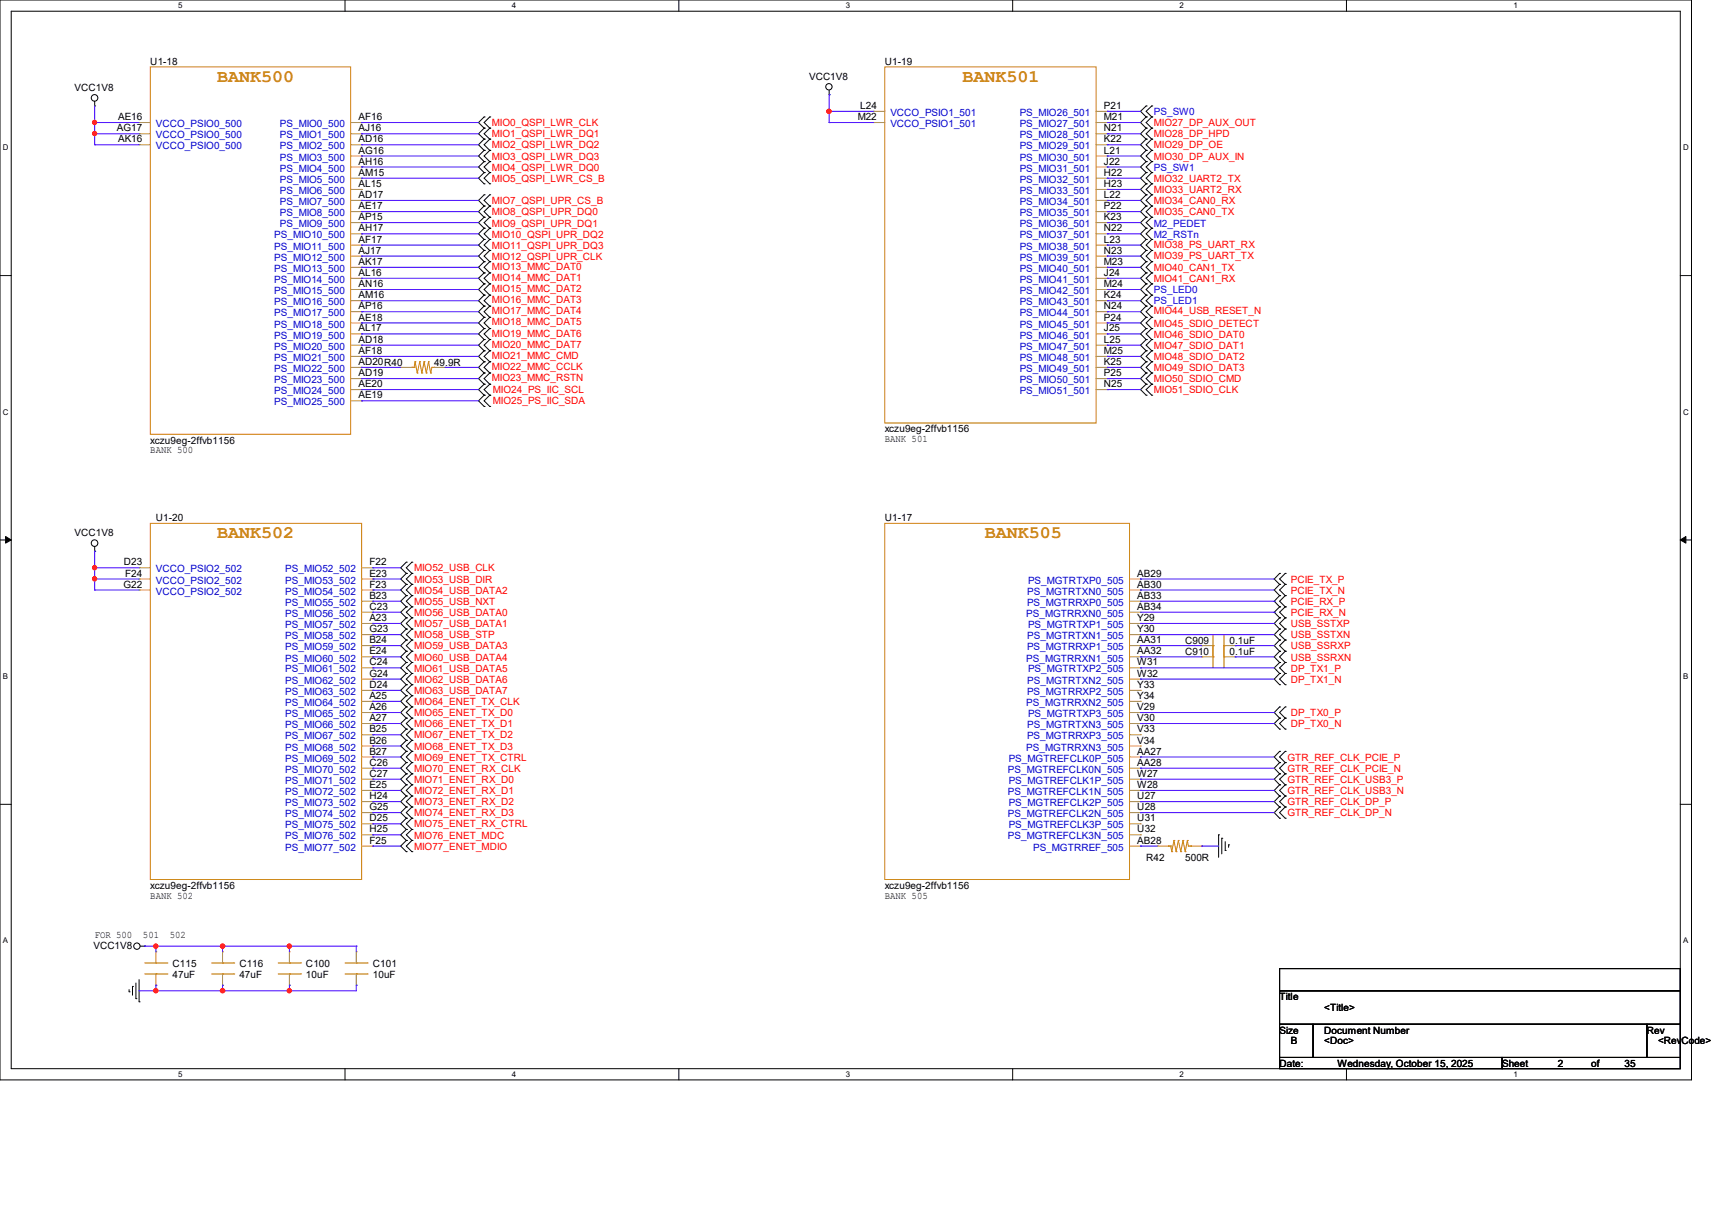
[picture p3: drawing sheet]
<svg xmlns="http://www.w3.org/2000/svg" width="297mm" height="210mm" viewBox="0 0 297 210" stroke-linecap="round" stroke-linejoin="round" font-family="sans-serif">
<path d="M0 0h293.5v187.3h-293.5zM1.9 1.9h289.6v183.4h-289.6z" fill="none" stroke="#000" stroke-width=".17"/>
<g fill="#fff">
<path d="M30.9 .2h.8v1.5h-.8z"/>
<path d="M30.9 185.5h.8v1.6h-.8z"/>
</g>
<path d="M59.9 0v1.9M59.9 185.3v2" fill="none" stroke="#000" stroke-width=".17"/>
<g fill="#fff">
<path d="M88.8 .2h.8v1.5h-.8z"/>
<path d="M88.8 185.5h.8v1.6h-.8z"/>
</g>
<path d="M117.8 0v1.9M117.8 185.3v2" fill="none" stroke="#000" stroke-width=".17"/>
<g fill="#fff">
<path d="M146.7 .2h.8v1.5h-.8z"/>
<path d="M146.7 185.5h.8v1.6h-.8z"/>
</g>
<path d="M175.7 0v1.9M175.7 185.3v2" fill="none" stroke="#000" stroke-width=".17"/>
<g fill="#fff">
<path d="M204.6 .2h.8v1.5h-.8z"/>
<path d="M204.6 185.5h.8v1.6h-.8z"/>
</g>
<path d="M233.6 0v1.9M233.6 185.3v2" fill="none" stroke="#000" stroke-width=".17"/>
<g fill="#fff">
<path d="M262.6 .2h.7v1.5h-.7z"/>
<path d="M262.6 185.5h.7v1.6h-.7z"/>
<path d="M.5 24.8h1v1.6h-1z"/>
<path d="M292 24.8h1v1.6h-1z"/>
<path d="M.5 70.7h1v1.5h-1z"/>
<path d="M292 70.7h1v1.5h-1z"/>
</g>
<path d="M0 47.8h1.9M291.5 47.8h2" fill="none" stroke="#000" stroke-width=".17"/>
<g fill="#fff">
<path d="M.5 116.5h.9v1.6h-.9z"/>
<path d="M292 116.5h.9v1.6h-.9z"/>
</g>
<path d="M0 93.6h1.9M291.5 93.6h2" fill="none" stroke="#000" stroke-width=".17"/>
<path d="M1 93l.9 .6-.9 .6zM291.5 93.6l1-.6v1.2z" fill="#000" stroke="#000" stroke-width=".17"/>
<g fill="#fff">
<path d="M.5 162.4h.9v1.5h-.9z"/>
<path d="M292 162.4h.9v1.5h-.9z"/>
</g>
<g fill="none" stroke="#000" stroke-width=".17">
<path d="M16.4 18.4h.1M16.4 17.6v.8M143.8 16.4h.1M143.8 15.7v.7M198.8 18.4h.1M198.8 18.4l-.9 .9 .9 1M199.8 18.4h.1M199.8 18.4l-1 .9 1 1M84 20.3h.1M84 22.2h.1M84 24.1h.1M84 26.1h.1"/>
<path d="M84 28h.1M84 29.9h.1M84 31.9h.1M84 33.8h.1M84 35.7h.1M84 37.7h.1M84 39.6h.1M84 20.3l-1 1 1 .9M84 22.2l-1 1 1 .9M84 24.1l-1 1 1 1M84 26.1l-1 1 1 .9M84 28l-1 1 1 .9"/>
<path d="M84 29.9l-1 1 1 1M84 33.8l-1 1 1 .9M84 35.7l-1 1 1 1M84 37.7l-1 .9 1 1M84 39.6l-1 1 1 .9M85 22.2h.1M85 20.3h.1M85 24.1h.1M85 26.1h.1M85 28h.1M85 29.9h.1M85 31.9h.1"/>
<path d="M85 35.7h.1M85 33.8h.1M85 37.7h.1M85 39.6h.1M85 20.3l-1 1 1 .9M85 22.2l-1 1 1 .9M85 24.1l-1 1 1 1M85 26.1l-1 1 1 .9M85 28l-1 1 1 .9M85 29.9l-1 1 1 1M85 33.8l-1 1 1 .9M85 35.7l-1 1 1 1"/>
<path d="M85 37.7l-1 .9 1 1M85 39.6l-1 1 1 .9M198.8 28h.1M198.8 26.1h.1M198.8 24.1h.1M198.8 22.2h.1M198.8 20.3h.1M198.8 31.9h.1M198.8 29.9h.1M198.8 33.8h.1M198.8 35.7h.1M198.8 37.7h.1"/>
<path d="M198.8 39.6h.1M198.8 26.1l-.9 1 .9 .9M198.8 24.1l-.9 1 .9 1M198.8 22.2l-.9 1 .9 .9M198.8 20.3l-.9 1 .9 .9M198.8 29.9l-.9 1 .9 1M198.8 31.9l-.9 1 .9 .9M198.8 33.8l-.9 1 .9 .9M198.8 35.7l-.9 1 .9 1M198.8 28l-.9 1 .9 .9M198.8 37.7l-.9 .9 .9 1M198.8 39.6l-.9 1 .9 .9"/>
<path d="M199.8 26.1h.1M199.8 28h.1M199.8 24.1h.1M199.8 22.2h.1M199.8 20.3h.1M199.8 29.9h.1M199.8 31.9h.1M199.8 33.8h.1M199.8 35.7h.1M199.8 37.7h.1M199.8 39.6h.1M199.8 26.1l-1 1 1 .9"/>
<path d="M199.8 24.1l-1 1 1 1M199.8 22.2l-1 1 1 .9M199.8 20.3l-1 1 1 .9M199.8 29.9l-1 1 1 1M199.8 31.9l-1 1 1 .9M199.8 33.8l-1 1 1 .9M199.8 35.7l-1 1 1 1M199.8 28l-1 1 1 .9M199.8 37.7l-1 .9 1 1M199.8 39.6l-1 1 1 .9M84 41.5h.1M84 43.4h.1"/>
<path d="M84 45.4h.1M84 49.2h.1M84 47.3h.1M84 51.2h.1M84 53.1h.1M84 55h.1M84 57h.1M84 58.9h.1M84 41.5l-1 1 1 .9M84 43.4l-1 1 1 1M84 47.3l-1 1 1 .9M84 49.2l-1 1 1 1"/>
<path d="M84 51.2l-1 1 1 .9M84 53.1l-1 1 1 .9M84 55l-1 1 1 1M84 57l-1 .9 1 1M84 58.9l-1 1 1 .9M84 45.4l-1 1 1 .9M85 41.5h.1M85 43.4h.1M85 45.4h.1M85 47.3h.1M85 49.2h.1M85 51.2h.1"/>
<path d="M85 53.1h.1M85 55h.1M85 57h.1M85 58.9h.1M85 41.5l-1 1 1 .9M85 43.4l-1 1 1 1M85 47.3l-1 1 1 .9M85 49.2l-1 1 1 1M85 51.2l-1 1 1 .9M85 53.1l-1 1 1 .9M85 55l-1 1 1 1M85 57l-1 .9 1 1"/>
<path d="M85 58.9l-1 1 1 .9M85 45.4l-1 1 1 .9M198.8 55h.1M198.8 57h.1M198.8 58.9h.1M198.8 53.1h.1M198.8 41.5h.1M198.8 43.4h.1M198.8 45.4h.1M198.8 47.3h.1M198.8 49.2h.1M198.8 51.2h.1"/>
<path d="M198.8 55l-.9 1 .9 1M198.8 57l-.9 .9 .9 1M198.8 58.9l-.9 1 .9 .9M198.8 53.1l-.9 1 .9 .9M198.8 41.5l-.9 1 .9 .9M198.8 43.4l-.9 1 .9 1M198.8 45.4l-.9 1 .9 .9M198.8 47.3l-.9 1 .9 .9M198.8 51.2l-.9 1 .9 .9M198.8 49.2l-.9 1 .9 1M199.8 57h.1M199.8 55h.1"/>
<path d="M199.8 58.9h.1M199.8 53.1h.1M199.8 43.4h.1M199.8 41.5h.1M199.8 45.4h.1M199.8 47.3h.1M199.8 49.2h.1M199.8 51.2h.1M199.8 55l-1 1 1 1M199.8 57l-1 .9 1 1M199.8 58.9l-1 1 1 .9M199.8 53.1l-1 1 1 .9"/>
<path d="M199.8 41.5l-1 1 1 .9M199.8 43.4l-1 1 1 1M199.8 45.4l-1 1 1 .9M199.8 47.3l-1 1 1 .9M199.8 51.2l-1 1 1 .9M199.8 49.2l-1 1 1 1M84 64.7h.1M84 62.7h.1M84 66.6h.1M84 60.8h.1M84 68.5h.1M84 70.5h.1"/>
<path d="M84 62.7l-1 1 1 1M84 64.7l-1 1 1 .9M84 60.8l-1 1 1 .9M84 66.6l-1 1 1 .9M84 68.5l-1 1 1 1M85 62.7h.1M85 64.7h.1M85 66.6h.1M85 60.8h.1M85 68.5h.1M85 70.5h.1M85 62.7l-1 1 1 1"/>
<path d="M85 64.7l-1 1 1 .9M85 60.8l-1 1 1 .9M85 66.6l-1 1 1 .9M85 68.5l-1 1 1 1M198.8 60.8h.1M198.8 62.7h.1M198.8 64.7h.1M198.8 66.6h.1M198.8 68.5h.1M198.8 60.8l-.9 1 .9 .9M198.8 62.7l-.9 1 .9 1M198.8 64.7l-.9 1 .9 .9"/>
<path d="M198.8 66.6l-.9 1 .9 .9M199.8 60.8h.1M199.8 62.7h.1M199.8 64.7h.1M199.8 66.6h.1M199.8 68.5h.1M199.8 60.8l-1 1 1 .9M199.8 62.7l-1 1 1 1M199.8 64.7l-1 1 1 .9M199.8 66.6l-1 1 1 .9M16.4 95.6h.1M16.4 94.8v.8"/>
<path d="M70.5 97.5h.1M70.5 99.4h.1M70.5 97.5l-1 1 1 .9M70.5 99.4l-1 1 1 .9M71.5 99.4h.1M71.5 97.5h.1M71.5 97.5l-1 1 1 .9M71.5 99.4l-1 1 1 .9M222 99.4h.1M222 99.4l-.9 1 .9 .9M223 99.4h.1M223 99.4l-1 1 1 .9"/>
<path d="M70.5 101.3h.1M70.5 103.3h.1M70.5 105.2h.1M70.5 107.1h.1M70.5 109.1h.1M70.5 111h.1M70.5 112.9h.1M70.5 114.9h.1M70.5 116.8h.1M70.5 118.7h.1M70.5 101.3l-1 1 1 1M70.5 103.3l-1 1 1 .9"/>
<path d="M70.5 105.2l-1 1 1 .9M70.5 107.1l-1 1 1 1M70.5 109.1l-1 1 1 .9M70.5 111l-1 1 1 .9M70.5 112.9l-1 1 1 1M70.5 114.9l-1 .9 1 1M70.5 116.8l-1 1 1 .9M70.5 118.7l-1 1 1 .9M71.5 101.3h.1M71.5 103.3h.1M71.5 105.2h.1M71.5 107.1h.1"/>
<path d="M71.5 109.1h.1M71.5 111h.1M71.5 112.9h.1M71.5 114.9h.1M71.5 116.8h.1M71.5 118.7h.1M71.5 101.3l-1 1 1 1M71.5 103.3l-1 1 1 .9M71.5 105.2l-1 1 1 .9M71.5 107.1l-1 1 1 1M71.5 109.1l-1 1 1 .9M71.5 111l-1 1 1 .9"/>
<path d="M71.5 112.9l-1 1 1 1M71.5 114.9l-1 .9 1 1M71.5 116.8l-1 1 1 .9M71.5 118.7l-1 1 1 .9M222 103.3h.1M222 105.2h.1M222 107.1h.1M222 111h.1M222 112.9h.1M222 114.9h.1M222 101.3h.1M222 109.1h.1"/>
<path d="M222 116.8h.1M222 118.7h.1M222 103.3l-.9 1 .9 .9M222 105.2l-.9 1 .9 .9M222 111l-.9 1 .9 .9M222 112.9l-.9 1 .9 1M222 101.3l-.9 1 .9 1M222 107.1l-.9 1 .9 1M222 109.1l-.9 1 .9 .9M222 114.9l-.9 .9 .9 1M222 116.8l-.9 1 .9 .9M223 105.2h.1"/>
<path d="M223 103.3h.1M223 107.1h.1M223 112.9h.1M223 111h.1M223 114.9h.1M223 101.3h.1M223 109.1h.1M223 116.8h.1M223 118.7h.1M223 103.3l-1 1 1 .9M223 105.2l-1 1 1 .9M223 111l-1 1 1 .9"/>
<path d="M223 112.9l-1 1 1 1M223 101.3l-1 1 1 1M223 107.1l-1 1 1 1M223 109.1l-1 1 1 .9M223 114.9l-1 .9 1 1M223 116.8l-1 1 1 .9M0 139.5h1.9M70.5 120.6h.1M70.5 122.6h.1M70.5 124.5h.1M70.5 126.4h.1M70.5 128.4h.1"/>
<path d="M70.5 130.3h.1M70.5 132.2h.1M70.5 134.2h.1M70.5 136.1h.1M70.5 138h.1M70.5 140h.1M70.5 120.6l-1 1 1 1M70.5 122.6l-1 1 1 .9M70.5 124.5l-1 1 1 .9M70.5 126.4l-1 1 1 1M70.5 128.4l-1 1 1 .9M70.5 130.3l-1 1 1 .9"/>
<path d="M70.5 132.2l-1 1 1 1M70.5 134.2l-1 .9 1 1M70.5 136.1l-1 1 1 .9M70.5 138l-1 1 1 1M70.5 140l-1 .9 1 1M71.5 120.6h.1M71.5 122.6h.1M71.5 124.5h.1M71.5 126.4h.1M71.5 128.4h.1M71.5 130.3h.1M71.5 132.2h.1"/>
<path d="M71.5 134.2h.1M71.5 136.1h.1M71.5 138h.1M71.5 140h.1M71.5 120.6l-1 1 1 1M71.5 122.6l-1 1 1 .9M71.5 124.5l-1 1 1 .9M71.5 126.4l-1 1 1 1M71.5 128.4l-1 1 1 .9M71.5 130.3l-1 1 1 .9M71.5 132.2l-1 1 1 1M71.5 134.2l-1 .9 1 1"/>
<path d="M71.5 136.1l-1 1 1 .9M71.5 138l-1 1 1 1M71.5 140l-1 .9 1 1M222 122.6h.1M222 124.5h.1M222 126.4h.1M222 130.3h.1M222 132.2h.1M222 134.2h.1M222 136.1h.1M222 138h.1M222 140h.1"/>
<path d="M222 122.6l-.9 1 .9 .9M222 124.5l-.9 1 .9 .9M222 130.3l-.9 1 .9 .9M222 132.2l-.9 1 .9 1M222 134.2l-.9 .9 .9 1M222 136.1l-.9 1 .9 .9M222 138l-.9 1 .9 1M222 140l-.9 .9 .9 1M223 124.5h.1M223 122.6h.1M223 126.4h.1M223 132.2h.1"/>
<path d="M223 130.3h.1M223 134.2h.1M223 136.1h.1M223 138h.1M223 140h.1M223 122.6l-1 1 1 .9M223 124.5l-1 1 1 .9M223 130.3l-1 1 1 .9M223 132.2l-1 1 1 1M223 134.2l-1 .9 1 1M223 136.1l-1 1 1 .9M223 138l-1 1 1 1"/>
<path d="M223 140l-1 .9 1 1M291.5 139.5h2M70.5 141.9h.1M70.5 143.8h.1M70.5 145.8h.1M70.5 147.7h.1M70.5 141.9l-1 1 1 .9M70.5 143.8l-1 1 1 1M70.5 145.8l-1 .9 1 1M71.5 141.9h.1M71.5 143.8h.1M71.5 145.8h.1"/>
<path d="M71.5 147.7h.1M71.5 141.9l-1 1 1 .9M71.5 143.8l-1 1 1 1M71.5 145.8l-1 .9 1 1M211.4 144.8h.1M211.4 144.8v3.9M212 145.4h.1M212 145.4v2.7M212.6 147.5h.1M212.6 146v1.5M213.1 146.5h.1M213.1 146.5v.4"/>
<path d="M222 141.9h.1M223 141.9h.1M22.4 172h.1M22.4 171.6v.4M23 171.1h.1M23 171.1v1.5M23.6 173.2h.1M23.6 170.5v2.7M24.1 173.7h.1M24.1 169.9v3.8M24.3 164.1h.8M25.1 164.1h.1"/>
<path d="M222 168h69.5v3.8h-69.5zM222 171.8h69.5v5.8h-69.5zM222 177.6h5.8v5.8h-5.8zM227.8 177.6h57.9v5.8h-57.9zM285.7 177.6h5.8v5.8h-5.8zM222 183.4h38.6v1.9h-38.6zM260.6 183.4h30.9v1.9h-30.9z"/>
<circle cx="16.4" cy="17" r=".57"/>
<circle cx="143.8" cy="15" r=".55"/>
<circle cx="16.4" cy="94.2" r=".57"/>
<circle cx="23.7" cy="164.1" r=".55"/>
</g>
<g fill="none" stroke="#cc8006" stroke-width=".17">
<path d="M26.1 11.6h34.7v63.7h-34.7zM153.5 11.6h36.7v61.8h-36.7zM71.5 63.7h.1M71.5 63.7h.3M71.8 63.7h.1M72 62.7h.1M72 62.7l.4 2M72 62.7l-.2 1M72.4 64.7h.1M72.8 62.7h.1M72.8 62.7l.4 2M72.8 62.7l-.4 2"/>
<path d="M73.2 64.7h.1M73.6 62.7h.1M73.6 62.7l.4 2M73.6 62.7l-.4 2M74 64.7h.1M74.3 62.7h.1M74.3 62.7l.4 2M74.3 62.7l-.3 2M74.7 64.7h.1M74.9 63.7h.1M74.9 63.7h.4M74.9 63.7l-.2 1"/>
<path d="M75.3 63.7h.1M26.1 90.8h36.6v61.7h-36.6zM153.5 90.8h42.5v61.7h-42.5zM210.4 112h.1M210.4 110.1h.1M210.4 113.9h.1M210.4 110.1v5.7M212.3 112h.1M212.3 110.1h.1M212.3 113.9h.1M212.3 110.1v5.7M202.7 146.7h.1"/>
<path d="M202.7 146.7h.4M203.1 146.7h.1M203.1 146.7l.2 1M203.3 147.7h.1M203.7 145.8h.1M203.7 145.8l-.4 1.9M203.7 145.8l.3 1.9M204 147.7h.1M204.4 145.8h.1M204.4 145.8l.5 1.9M204.4 145.8l-.4 1.9M204.9 147.7h.1"/>
<path d="M205.2 145.8h.1M205.2 145.8l.4 1.9M205.2 145.8l-.3 1.9M205.6 147.7h.1M206 145.8h.1M206 145.8l.2 .9M206 145.8l-.4 1.9M206.2 146.7h.1M206.2 146.7h.4M206.6 146.7h.1M25.1 168.9h3.9M25.1 167h3.9"/>
<path d="M27.1 168.9h.1M27.1 167h.1M29 168.9h.1M29 167h.1M36.7 168.9h3.9M36.7 167h3.9M38.6 168.9h.1M38.6 167h.1M40.6 168.9h.1M40.6 167h.1M48.3 168.9h3.9M48.3 167h3.9"/>
<path d="M50.2 168.9h.1M50.2 167h.1M52.2 168.9h.1M52.2 167h.1M59.9 168.9h3.8M59.9 167h3.8M61.8 168.9h.1M61.8 167h.1M63.7 168.9h.1M63.7 167h.1"/>
</g>
<g fill="none" stroke="#a84" stroke-width=".17">
<path d="M151.6 19.3h.1M151.6 19.3h1.9M190.2 19.3h1.9M192.1 19.3h.1M24.1 21.3h.1M24.1 23.2h.1M24.1 25.1h.1M24.1 21.3h2M24.1 23.2h2M24.1 25.1h2M60.8 21.3h1.9M60.8 23.2h1.9"/>
<path d="M60.8 25.1h1.9M60.8 27.1h1.9M60.8 29h1.9M60.8 30.9h1.9M60.8 32.9h1.9M60.8 34.8h1.9M60.8 36.7h1.9M60.8 38.6h1.9M62.7 21.3h.1M62.7 23.2h.1M62.7 25.1h.1M62.7 27.1h.1"/>
<path d="M62.7 29h.1M62.7 30.9h.1M62.7 32.9h.1M62.7 34.8h.1M62.7 36.7h.1M62.7 38.6h.1M151.6 21.3h.1M151.6 21.3h1.9M190.2 21.3h1.9M190.2 23.2h1.9M190.2 25.1h1.9M190.2 27.1h1.9"/>
<path d="M190.2 29h1.9M190.2 30.9h1.9M190.2 32.9h1.9M190.2 34.8h1.9M190.2 36.7h1.9M190.2 38.6h1.9M192.1 21.3h.1M192.1 23.2h.1M192.1 25.1h.1M192.1 27.1h.1M192.1 29h.1M192.1 30.9h.1"/>
<path d="M192.1 32.9h.1M192.1 34.8h.1M192.1 36.7h.1M192.1 38.6h.1M60.8 40.6h1.9M60.8 42.5h1.9M60.8 44.4h1.9M60.8 46.4h1.9M60.8 48.3h1.9M60.8 50.2h1.9M60.8 52.2h1.9M60.8 54.1h1.9"/>
<path d="M60.8 56h1.9M60.8 57.9h1.9M60.8 59.9h1.9M62.7 40.6h.1M62.7 42.5h.1M62.7 44.4h.1M62.7 46.4h.1M62.7 48.3h.1M62.7 50.2h.1M62.7 52.2h.1M62.7 54.1h.1M62.7 56h.1"/>
<path d="M62.7 57.9h.1M62.7 59.9h.1M190.2 40.6h1.9M190.2 42.5h1.9M190.2 44.4h1.9M190.2 46.4h1.9M190.2 48.3h1.9M190.2 50.2h1.9M190.2 52.2h1.9M190.2 54.1h1.9M190.2 56h1.9M190.2 57.9h1.9"/>
<path d="M190.2 59.9h1.9M192.1 40.6h.1M192.1 42.5h.1M192.1 44.4h.1M192.1 46.4h.1M192.1 48.3h.1M192.1 50.2h.1M192.1 52.2h.1M192.1 54.1h.1M192.1 56h.1M192.1 57.9h.1M192.1 59.9h.1"/>
<path d="M60.8 61.8h1.9M60.8 63.7h1.9M60.8 65.7h1.9M60.8 67.6h1.9M60.8 69.5h1.9M62.7 61.8h.1M62.7 63.7h.1M62.7 65.7h.1M62.7 67.6h.1M62.7 69.5h.1M69.5 63.7h.1M69.5 63.7h2"/>
<path d="M75.3 63.7h1.9M77.2 63.7h.1M190.2 61.8h1.9M190.2 63.7h1.9M190.2 65.7h1.9M190.2 67.6h1.9M192.1 61.8h.1M192.1 63.7h.1M192.1 65.7h.1M192.1 67.6h.1M24.1 98.5h.1M24.1 98.5h2"/>
<path d="M62.7 98.5h2M64.7 98.5h.1M24.1 100.4h.1M24.1 102.3h.1M24.1 102.3h2M24.1 100.4h2M62.7 112h2M62.7 106.2h2M62.7 104.3h2M62.7 102.3h2M62.7 100.4h2M62.7 113.9h2"/>
<path d="M62.7 110.1h2M62.7 108.1h2M62.7 119.7h2M62.7 117.8h2M62.7 115.8h2M64.7 100.4h.1M64.7 102.3h.1M64.7 104.3h.1M64.7 106.2h.1M64.7 108.1h.1M64.7 110.1h.1M64.7 112h.1"/>
<path d="M64.7 113.9h.1M64.7 115.8h.1M64.7 117.8h.1M64.7 119.7h.1M196 112h1.9M196 106.2h1.9M196 104.3h1.9M196 102.3h1.9M196 100.4h1.9M196 113.9h1.9M196 110.1h1.9M196 108.1h1.9"/>
<path d="M196 119.7h1.9M196 117.8h1.9M196 115.8h1.9M197.9 106.2h.1M197.9 104.3h.1M197.9 102.3h.1M197.9 100.4h.1M197.9 113.9h.1M197.9 112h.1M197.9 110.1h.1M197.9 108.1h.1M197.9 119.7h.1"/>
<path d="M197.9 117.8h.1M197.9 115.8h.1M208.5 112h.1M208.5 113.9h.1M208.5 112h1.9M208.5 113.9h1.9M212.3 112h2M212.3 113.9h2M214.3 112h.1M214.3 113.9h.1M62.7 133.2h2M62.7 131.3h2"/>
<path d="M62.7 137.1h2M62.7 135.1h2M62.7 139h2M62.7 121.6h2M62.7 129.4h2M62.7 127.4h2M62.7 125.5h2M62.7 123.6h2M64.7 121.6h.1M64.7 123.6h.1M64.7 125.5h.1M64.7 127.4h.1"/>
<path d="M64.7 129.4h.1M64.7 131.3h.1M64.7 133.2h.1M64.7 135.1h.1M64.7 137.1h.1M64.7 139h.1M196 133.2h1.9M196 131.3h1.9M196 137.1h1.9M196 135.1h1.9M196 139h1.9M196 121.6h1.9"/>
<path d="M196 129.4h1.9M196 127.4h1.9M196 125.5h1.9M196 123.6h1.9M197.9 133.2h.1M197.9 131.3h.1M197.9 137.1h.1M197.9 135.1h.1M197.9 139h.1M197.9 121.6h.1M197.9 129.4h.1M197.9 127.4h.1"/>
<path d="M197.9 125.5h.1M197.9 123.6h.1M62.7 146.7h2M62.7 140.9h2M62.7 144.8h2M62.7 142.9h2M64.7 140.9h.1M64.7 142.9h.1M64.7 144.8h.1M64.7 146.7h.1M196 146.7h1.9M196 140.9h1.9"/>
<path d="M196 144.8h1.9M196 142.9h1.9M197.9 146.7h.1M197.9 140.9h.1M197.9 144.8h.1M197.9 142.9h.1M200.8 146.7h.1M200.8 146.7h1.9M206.6 146.7h1.9M208.5 146.7h.1M27.1 165.1h.1M27.1 170.9h.1"/>
<path d="M27.1 165.1v1.9M27.1 168.9v2M38.6 165.1h.1M38.6 170.9h.1M38.6 165.1v1.9M38.6 168.9v2M50.2 165.1h.1M50.2 170.9h.1M50.2 165.1v1.9M50.2 168.9v2M61.8 165.1h.1M61.8 170.9h.1"/>
<path d="M61.8 165.1v1.9M61.8 168.9v2"/>
</g>
<g fill="none" stroke="#4200ff" stroke-width=".17">
<path d="M16.4 18.4v6.7M143.8 16.4h.1M143.8 19.3h.1M143.8 19.3h7.8M143.8 16.4v4.9M192.1 19.3h.1M192.1 19.3h5.8M16.4 21.3h.1M16.4 23.2h.1M16.4 25.1h.1M16.4 21.3h7.7M16.4 23.2h7.7"/>
<path d="M16.4 25.1h7.7M62.7 21.3h.1M62.7 23.2h.1M62.7 25.1h.1M62.7 27.1h.1M62.7 29h.1M62.7 30.9h.1M62.7 34.8h.1M62.7 36.7h.1M62.7 38.6h.1M62.7 21.3h20.3M62.7 23.2h20.3"/>
<path d="M62.7 25.1h20.3M62.7 27.1h20.3M62.7 29h20.3M62.7 30.9h20.3M62.7 34.8h20.3M62.7 36.7h20.3M62.7 38.6h20.3M143.8 21.3h.1M143.8 21.3h7.8M192.1 27.1h.1M192.1 25.1h.1M192.1 23.2h.1"/>
<path d="M192.1 21.3h.1M192.1 30.9h.1M192.1 32.9h.1M192.1 34.8h.1M192.1 36.7h.1M192.1 29h.1M192.1 38.6h.1M192.1 21.3h5.8M192.1 23.2h5.8M192.1 25.1h5.8M192.1 27.1h5.8M192.1 29h5.8"/>
<path d="M192.1 30.9h5.8M192.1 34.8h5.8M192.1 36.7h5.8M192.1 38.6h5.8M192.1 32.9h5.8M62.7 40.6h.1M62.7 42.5h.1M62.7 44.4h.1M62.7 46.4h.1M62.7 48.3h.1M62.7 50.2h.1M62.7 52.2h.1"/>
<path d="M62.7 54.1h.1M62.7 56h.1M62.7 57.9h.1M62.7 59.9h.1M62.7 40.6h20.3M62.7 42.5h20.3M62.7 44.4h20.3M62.7 56h20.3M62.7 57.9h20.3M62.7 59.9h20.3M62.7 46.4h20.3M62.7 48.3h20.3"/>
<path d="M62.7 50.2h20.3M62.7 52.2h20.3M62.7 54.1h20.3M192.1 56h.1M192.1 57.9h.1M192.1 59.9h.1M192.1 54.1h.1M192.1 44.4h.1M192.1 42.5h.1M192.1 46.4h.1M192.1 48.3h.1M192.1 50.2h.1"/>
<path d="M192.1 40.6h.1M192.1 52.2h.1M192.1 40.6h5.8M192.1 42.5h5.8M192.1 44.4h5.8M192.1 56h5.8M192.1 57.9h5.8M192.1 59.9h5.8M192.1 46.4h5.8M192.1 48.3h5.8M192.1 50.2h5.8M192.1 52.2h5.8"/>
<path d="M192.1 54.1h5.8M62.7 61.8h.1M62.7 63.7h.1M62.7 65.7h.1M62.7 67.6h.1M62.7 69.5h.1M62.7 61.8h20.3M62.7 63.7h6.8M62.7 65.7h20.3M62.7 67.6h20.3M62.7 69.5h20.3M77.2 63.7h.1"/>
<path d="M77.2 63.7h5.8M192.1 61.8h.1M192.1 63.7h.1M192.1 65.7h.1M192.1 67.6h.1M192.1 61.8h5.8M192.1 63.7h5.8M192.1 65.7h5.8M192.1 67.6h5.8M16.4 95.6h.1M16.4 98.5h.1M16.4 98.5h7.7"/>
<path d="M16.4 95.6v6.7M64.7 98.5h.1M64.7 98.5h4.8M16.4 100.4h.1M16.4 102.3h.1M16.4 100.4h7.7M16.4 102.3h7.7M64.7 100.4h.1M64.7 102.3h.1M64.7 104.3h.1M64.7 106.2h.1M64.7 108.1h.1"/>
<path d="M64.7 110.1h.1M64.7 112h.1M64.7 113.9h.1M64.7 115.8h.1M64.7 117.8h.1M64.7 119.7h.1M64.7 100.4h4.8M64.7 102.3h4.8M64.7 104.3h4.8M64.7 106.2h4.8M64.7 108.1h4.8M64.7 110.1h4.8"/>
<path d="M64.7 112h4.8M64.7 113.9h4.8M64.7 115.8h4.8M64.7 117.8h4.8M64.7 119.7h4.8M197.9 112h.1M197.9 113.9h.1M197.9 100.4h.1M197.9 102.3h.1M197.9 108.1h.1M197.9 110.1h.1M197.9 115.8h.1"/>
<path d="M197.9 117.8h.1M197.9 100.4h23.2M197.9 102.3h23.2M197.9 104.3h23.2M197.9 106.2h23.2M197.9 108.1h23.2M197.9 110.1h23.2M197.9 112h10.6M197.9 113.9h10.6M197.9 115.8h23.2M197.9 117.8h23.2M214.3 112h.1"/>
<path d="M214.3 113.9h.1M214.3 112h6.8M214.3 113.9h6.8M221.1 104.3h.1M221.1 106.2h.1M64.7 121.6h.1M64.7 123.6h.1M64.7 125.5h.1M64.7 127.4h.1M64.7 129.4h.1M64.7 131.3h.1M64.7 133.2h.1"/>
<path d="M64.7 135.1h.1M64.7 137.1h.1M64.7 139h.1M64.7 121.6h4.8M64.7 123.6h4.8M64.7 125.5h4.8M64.7 127.4h4.8M64.7 129.4h4.8M64.7 131.3h4.8M64.7 133.2h4.8M64.7 135.1h4.8M64.7 137.1h4.8"/>
<path d="M64.7 139h4.8M197.9 123.6h.1M197.9 125.5h.1M197.9 131.3h.1M197.9 133.2h.1M197.9 135.1h.1M197.9 137.1h.1M197.9 139h.1M197.9 123.6h23.2M197.9 125.5h23.2M197.9 131.3h23.2M197.9 133.2h23.2"/>
<path d="M197.9 135.1h23.2M197.9 137.1h23.2M197.9 139h23.2M64.7 140.9h.1M64.7 142.9h.1M64.7 144.8h.1M64.7 146.7h.1M64.7 140.9h4.8M64.7 142.9h4.8M64.7 144.8h4.8M64.7 146.7h4.8M197.9 140.9h.1"/>
<path d="M197.9 146.7h.1M197.9 140.9h23.2M197.9 146.7h2.9M208.5 146.7h.1M208.5 146.7h2.9M24.1 171.8h.1M25.1 164.1h.1M25.1 164.1h36.7M27.1 164.1h.1M27.1 170.9h.1M27.1 171.8h.1M27.1 164.1v1"/>
<path d="M27.1 170.9v.9M38.6 164.1h.1M38.6 170.9h.1M38.6 171.8h.1M38.6 164.1v1M38.6 170.9v.9M50.2 164.1h.1M50.2 170.9h.1M50.2 171.8h.1M50.2 164.1v1M50.2 170.9v.9M61.8 164.1h.1"/>
<path d="M61.8 170.9h.1M61.8 164.1v1M61.8 170.9v.9h-37.7"/>
</g>
<g fill="#f00" stroke="#f00" stroke-width=".17">
<circle cx="38.6" cy="164.1" r=".37"/>
<circle cx="27" cy="164.1" r=".36"/>
<circle cx="50.2" cy="164.1" r=".36"/>
<circle cx="38.6" cy="171.8" r=".37"/>
<circle cx="27" cy="171.8" r=".36"/>
<circle cx="50.2" cy="171.8" r=".36"/>
<circle cx="16.4" cy="21.2" r=".36"/>
<circle cx="16.4" cy="23.2" r=".36"/>
<circle cx="16.4" cy="98.4" r=".36"/>
<circle cx="16.4" cy="100.4" r=".36"/>
<circle cx="143.8" cy="19.3" r=".37"/>
</g>
<g font-size="3" fill="#cc8006">
<text x="37.7" y="14.1">BANK500</text>
<text x="167" y="14.1">BANK501</text>
<text x="37.7" y="93.3">BANK502</text>
<text x="170.9" y="93.3">BANK505</text>
</g>
<g font-size="1.7">
<text x="26.1" y="11.3">U1-18</text>
<text x="153.5" y="11.3">U1-19</text>
<text x="13" y="15.7">VCC1V8</text>
<text x="140.4" y="13.8">VCC1V8</text>
<text x="20.3" y="22.8">AG17</text>
<text x="20.5" y="20.8">AE16</text>
<text x="62.2" y="20.8">AF16</text>
<text x="62.2" y="22.8">AJ16</text>
<text x="148.8" y="20.8">M22</text>
<text x="149.2" y="18.9">L24</text>
<text x="191.5" y="18.9">P21</text>
<text x="191.5" y="20.8">M21</text>
<text x="191.5" y="22.8">N21</text>
<text x="20.5" y="24.7">AK16</text>
<text x="62.2" y="24.7">AD16</text>
<text x="62.2" y="26.6">AG16</text>
<text x="62.2" y="28.5">AH16</text>
<text x="191.5" y="24.7">K22</text>
<text x="191.5" y="26.6">L21</text>
<text x="191.5" y="28.5">J22</text>
<text x="62.2" y="30.5">AM15</text>
<text x="62.2" y="32.4">AL15</text>
<text x="62.2" y="34.3">AD17</text>
<text x="191.5" y="30.5">H22</text>
<text x="191.5" y="32.4">H23</text>
<text x="191.5" y="34.3">L22</text>
<text x="62.2" y="40.1">AH17</text>
<text x="62.2" y="36.3">AE17</text>
<text x="62.2" y="38.2">AP15</text>
<text x="191.5" y="36.3">P22</text>
<text x="191.5" y="38.2">K23</text>
<text x="191.5" y="40.1">N22</text>
<text x="62.2" y="42.1">AF17</text>
<text x="62.2" y="44">AJ17</text>
<text x="62.2" y="45.9">AK17</text>
<text x="62.2" y="47.8">AL16</text>
<text x="191.5" y="42.1">L23</text>
<text x="191.5" y="44">N23</text>
<text x="191.5" y="45.9">M23</text>
<text x="191.5" y="47.8">J24</text>
<text x="62.2" y="49.8">AN16</text>
<text x="62.2" y="51.7">AM16</text>
<text x="62.2" y="53.6">AP16</text>
<text x="191.5" y="49.8">M24</text>
<text x="191.5" y="51.7">K24</text>
<text x="191.5" y="53.6">N24</text>
<text x="62.2" y="55.6">AE18</text>
<text x="62.2" y="57.5">AL17</text>
<text x="62.2" y="59.4">AD18</text>
<text x="191.5" y="55.6">P24</text>
<text x="191.5" y="57.5">J25</text>
<text x="191.5" y="59.4">L25</text>
<text x="62.2" y="61.4">AF18</text>
<text x="62.2" y="63.3">AD20R40</text>
<text x="62.2" y="65.2">AD19</text>
<text x="75.3" y="63.4">49.9R</text>
<text x="191.5" y="61.4">M25</text>
<text x="191.5" y="63.3">K25</text>
<text x="191.5" y="65.2">P25</text>
<text x="62.2" y="67.1">AE20</text>
<text x="62.2" y="69.1">AE19</text>
<text x="191.5" y="67.1">N25</text>
<text x="26.1" y="76.9">xczu9eg-2ffvb1156</text>
<text x="153.5" y="75">xczu9eg-2ffvb1156</text>
<text x="153.5" y="76.7">BANK 501</text>
<text x="26.1" y="78.6">BANK 500</text>
<text x="13" y="92.9">VCC1V8</text>
<text x="27.1" y="90.4">U1-20</text>
<text x="153.5" y="90.4">U1-17</text>
<text x="21.4" y="101.9">G22</text>
<text x="21.5" y="98">D23</text>
<text x="21.7" y="100">F24</text>
<text x="64.1" y="98">F22</text>
<text x="64.1" y="100">E23</text>
<text x="64.1" y="101.9">F23</text>
<text x="197.3" y="101.9">AB30</text>
<text x="197.3" y="100">AB29</text>
<text x="64.1" y="103.8">B23</text>
<text x="64.1" y="105.7">C23</text>
<text x="64.1" y="107.7">A23</text>
<text x="197.3" y="105.7">AB34</text>
<text x="197.3" y="103.8">AB33</text>
<text x="197.3" y="107.7">Y29</text>
<text x="64.1" y="109.6">G23</text>
<text x="64.1" y="111.5">B24</text>
<text x="64.1" y="113.5">E24</text>
<text x="197.3" y="113.5">AA32</text>
<text x="197.3" y="111.5">AA31</text>
<text x="197.3" y="109.6">Y30</text>
<text x="205.6" y="111.7">C909</text>
<text x="205.6" y="113.6">C910</text>
<text x="213.3" y="111.7">0.1uF</text>
<text x="213.3" y="113.6">0.1uF</text>
<text x="64.1" y="115.4">C24</text>
<text x="64.1" y="117.3">G24</text>
<text x="64.1" y="119.3">D24</text>
<text x="197.3" y="119.3">Y33</text>
<text x="197.3" y="117.3">W32</text>
<text x="197.3" y="115.4">W31</text>
<text x="64.1" y="121.2">A25</text>
<text x="64.1" y="123.1">A26</text>
<text x="64.1" y="125">A27</text>
<text x="197.3" y="121.2">Y34</text>
<text x="197.3" y="125">V30</text>
<text x="197.3" y="123.1">V29</text>
<text x="64.1" y="127">B25</text>
<text x="64.1" y="128.9">B26</text>
<text x="64.1" y="130.8">B27</text>
<text x="197.3" y="130.8">AA27</text>
<text x="197.3" y="128.9">V34</text>
<text x="197.3" y="127">V33</text>
<text x="64.1" y="132.8">C26</text>
<text x="64.1" y="134.7">C27</text>
<text x="64.1" y="136.6">E25</text>
<text x="197.3" y="132.8">AA28</text>
<text x="197.3" y="136.6">W28</text>
<text x="197.3" y="134.7">W27</text>
<text x="64.1" y="138.6">H24</text>
<text x="64.1" y="140.5">G25</text>
<text x="64.1" y="142.4">D25</text>
<text x="197.3" y="140.5">U28</text>
<text x="197.3" y="138.6">U27</text>
<text x="197.3" y="142.4">U31</text>
<text x="64.1" y="144.4">H25</text>
<text x="64.1" y="146.3">F25</text>
<text x="197.3" y="146.3">AB28</text>
<text x="197.3" y="144.4">U32</text>
<text x="198.8" y="149.3">R42</text>
<text x="205.6" y="149.3">500R</text>
<text x="26.1" y="154.1">xczu9eg-2ffvb1156</text>
<text x="26.1" y="155.8">BANK 502</text>
<text x="153.5" y="155.8">BANK 505</text>
<text x="153.5" y="154.1">xczu9eg-2ffvb1156</text>
<text x="16.2" y="164.5">VCC1V8</text>
<text x="16.4" y="162.6">FOR 500</text>
<text x="24.8" y="162.6">501</text>
<text x="29.5" y="162.6">502</text>
<text x="29.9" y="167.6">C115</text>
<text x="41.5" y="167.6">C116</text>
<text x="53.1" y="167.6">C100</text>
<text x="64.7" y="167.6">C101</text>
<text x="29.9" y="169.6">47uF</text>
<text x="41.5" y="169.6">47uF</text>
<text x="53.1" y="169.6">10uF</text>
<text x="64.7" y="169.6">10uF</text>
<text x="222" y="173.4">Title</text>
<text x="222" y="179.2">Size</text>
<text x="229.7" y="175.3">&lt;Title&gt;</text>
<text x="229.7" y="179.2">Document Number</text>
<text x="285.7" y="179.2">Rev</text>
<text x="222" y="185">Date:</text>
<text x="223.9" y="181.1">B</text>
<text x="229.7" y="181.1">&lt;Doc&gt;</text>
<text x="232.1" y="185">Wednesday, October 15, 2025</text>
<text x="260.6" y="185">Sheet</text>
<text x="270.2" y="185">2</text>
<text x="276" y="185">of</text>
<text x="281.8" y="185">35</text>
<text x="287.7" y="181.1">&lt;RevCode&gt;</text>
</g>
<g font-size="1.7" fill="#00c">
<text x="27.1" y="22.1">VCCO_PSIO0_500</text>
<text x="48.6" y="22.1">PS_MIO0_500</text>
<text x="154.5" y="20.1">VCCO_PSIO1_501</text>
<text x="154.5" y="22.1">VCCO_PSIO1_501</text>
<text x="176.9" y="20.1">PS_MIO26_501</text>
<text x="176.9" y="22.1">PS_MIO27_501</text>
<text x="27.1" y="24">VCCO_PSIO0_500</text>
<text x="27.1" y="25.9">VCCO_PSIO0_500</text>
<text x="48.6" y="24">PS_MIO1_500</text>
<text x="48.6" y="25.9">PS_MIO2_500</text>
<text x="48.6" y="27.9">PS_MIO3_500</text>
<text x="48.6" y="29.8">PS_MIO4_500</text>
<text x="176.9" y="24">PS_MIO28_501</text>
<text x="176.9" y="25.9">PS_MIO29_501</text>
<text x="176.9" y="27.9">PS_MIO30_501</text>
<text x="176.9" y="29.8">PS_MIO31_501</text>
<text x="48.6" y="31.7">PS_MIO5_500</text>
<text x="48.6" y="33.7">PS_MIO6_500</text>
<text x="48.6" y="35.6">PS_MIO7_500</text>
<text x="176.9" y="31.7">PS_MIO32_501</text>
<text x="176.9" y="33.7">PS_MIO33_501</text>
<text x="176.9" y="35.6">PS_MIO34_501</text>
<text x="47.6" y="41.4">PS_MIO10_500</text>
<text x="48.6" y="37.5">PS_MIO8_500</text>
<text x="48.6" y="39.4">PS_MIO9_500</text>
<text x="176.9" y="37.5">PS_MIO35_501</text>
<text x="176.9" y="39.4">PS_MIO36_501</text>
<text x="176.9" y="41.4">PS_MIO37_501</text>
<text x="47.6" y="43.3">PS_MIO11_500</text>
<text x="47.6" y="45.2">PS_MIO12_500</text>
<text x="47.6" y="47.2">PS_MIO13_500</text>
<text x="176.9" y="43.3">PS_MIO38_501</text>
<text x="176.9" y="45.2">PS_MIO39_501</text>
<text x="176.9" y="47.2">PS_MIO40_501</text>
<text x="47.6" y="49.1">PS_MIO14_500</text>
<text x="47.6" y="51">PS_MIO15_500</text>
<text x="47.6" y="53">PS_MIO16_500</text>
<text x="176.9" y="49.1">PS_MIO41_501</text>
<text x="176.9" y="51">PS_MIO42_501</text>
<text x="176.9" y="53">PS_MIO43_501</text>
<text x="47.6" y="54.9">PS_MIO17_500</text>
<text x="47.6" y="56.8">PS_MIO18_500</text>
<text x="47.6" y="58.7">PS_MIO19_500</text>
<text x="176.9" y="54.9">PS_MIO44_501</text>
<text x="176.9" y="56.8">PS_MIO45_501</text>
<text x="176.9" y="58.7">PS_MIO46_501</text>
<text x="47.6" y="60.7">PS_MIO20_500</text>
<text x="47.6" y="62.6">PS_MIO21_500</text>
<text x="47.6" y="64.5">PS_MIO22_500</text>
<text x="176.9" y="60.7">PS_MIO47_501</text>
<text x="176.9" y="62.6">PS_MIO48_501</text>
<text x="176.9" y="64.5">PS_MIO49_501</text>
<text x="47.6" y="66.5">PS_MIO23_500</text>
<text x="47.6" y="68.4">PS_MIO24_500</text>
<text x="47.6" y="70.3">PS_MIO25_500</text>
<text x="176.9" y="66.5">PS_MIO50_501</text>
<text x="176.9" y="68.4">PS_MIO51_501</text>
<text x="27.1" y="99.3">VCCO_PSIO2_502</text>
<text x="27.1" y="101.2">VCCO_PSIO2_502</text>
<text x="49.5" y="99.3">PS_MIO52_502</text>
<text x="49.5" y="101.2">PS_MIO53_502</text>
<text x="178.3" y="101.2">PS_MGTRTXP0_505</text>
<text x="27.1" y="103.1">VCCO_PSIO2_502</text>
<text x="49.5" y="103.1">PS_MIO54_502</text>
<text x="49.5" y="105.1">PS_MIO55_502</text>
<text x="49.5" y="107">PS_MIO56_502</text>
<text x="178" y="107">PS_MGTRRXN0_505</text>
<text x="178.2" y="105.1">PS_MGTRRXP0_505</text>
<text x="178.2" y="103.1">PS_MGTRTXN0_505</text>
<text x="49.5" y="108.9">PS_MIO57_502</text>
<text x="49.5" y="110.9">PS_MIO58_502</text>
<text x="49.5" y="112.8">PS_MIO59_502</text>
<text x="178.2" y="112.8">PS_MGTRRXP1_505</text>
<text x="178.2" y="110.9">PS_MGTRTXN1_505</text>
<text x="178.3" y="108.9">PS_MGTRTXP1_505</text>
<text x="49.5" y="114.7">PS_MIO60_502</text>
<text x="49.5" y="116.6">PS_MIO61_502</text>
<text x="49.5" y="118.6">PS_MIO62_502</text>
<text x="178" y="114.7">PS_MGTRRXN1_505</text>
<text x="178.2" y="118.6">PS_MGTRTXN2_505</text>
<text x="178.3" y="116.6">PS_MGTRTXP2_505</text>
<text x="49.5" y="120.5">PS_MIO63_502</text>
<text x="49.5" y="122.4">PS_MIO64_502</text>
<text x="49.5" y="124.4">PS_MIO65_502</text>
<text x="178" y="122.4">PS_MGTRRXN2_505</text>
<text x="178.2" y="120.5">PS_MGTRRXP2_505</text>
<text x="178.3" y="124.4">PS_MGTRTXP3_505</text>
<text x="49.5" y="126.3">PS_MIO66_502</text>
<text x="49.5" y="128.2">PS_MIO67_502</text>
<text x="49.5" y="130.2">PS_MIO68_502</text>
<text x="178" y="130.2">PS_MGTRRXN3_505</text>
<text x="178.2" y="128.2">PS_MGTRRXP3_505</text>
<text x="178.2" y="126.3">PS_MGTRTXN3_505</text>
<text x="49.5" y="132.1">PS_MIO69_502</text>
<text x="49.5" y="134">PS_MIO70_502</text>
<text x="49.5" y="135.9">PS_MIO71_502</text>
<text x="49.5" y="137.9">PS_MIO72_502</text>
<text x="174.9" y="134">PS_MGTREFCLK0N_505</text>
<text x="174.9" y="137.9">PS_MGTREFCLK1N_505</text>
<text x="175" y="132.1">PS_MGTREFCLK0P_505</text>
<text x="175" y="135.9">PS_MGTREFCLK1P_505</text>
<text x="49.5" y="139.8">PS_MIO73_502</text>
<text x="49.5" y="141.7">PS_MIO74_502</text>
<text x="49.5" y="143.7">PS_MIO75_502</text>
<text x="174.9" y="141.7">PS_MGTREFCLK2N_505</text>
<text x="175" y="139.8">PS_MGTREFCLK2P_505</text>
<text x="175" y="143.7">PS_MGTREFCLK3P_505</text>
<text x="49.5" y="145.6">PS_MIO76_502</text>
<text x="49.5" y="147.5">PS_MIO77_502</text>
<text x="174.9" y="145.6">PS_MGTREFCLK3N_505</text>
<text x="179.2" y="147.5">PS_MGTRREF_505</text>
</g>
<g font-size="1.7" fill="#f00">
<text x="85.3" y="21.9">MIO0_QSPI_LWR_CLK</text>
<text x="85.3" y="23.8">MIO1_QSPI_LWR_DQ1</text>
<text x="200.2" y="23.8">MIO28_DP_HPD</text>
<text x="200.2" y="21.9">MIO27_DP_AUX_OUT</text>
<text x="85.3" y="25.7">MIO2_QSPI_LWR_DQ2</text>
<text x="85.3" y="27.7">MIO3_QSPI_LWR_DQ3</text>
<text x="85.3" y="29.6">MIO4_QSPI_LWR_DQ0</text>
<text x="200.2" y="27.7">MIO30_DP_AUX_IN</text>
<text x="200.2" y="25.7">MIO29_DP_OE</text>
<text x="85.3" y="31.5">MIO5_QSPI_LWR_CS_B</text>
<text x="85.3" y="35.4">MIO7_QSPI_UPR_CS_B</text>
<text x="200.2" y="31.5">MIO32_UART2_TX</text>
<text x="200.2" y="33.5">MIO33_UART2_RX</text>
<text x="200.2" y="35.4">MIO34_CAN0_RX</text>
<text x="85.3" y="37.3">MIO8_QSPI_UPR_DQ0</text>
<text x="85.3" y="39.3">MIO9_QSPI_UPR_DQ1</text>
<text x="85.3" y="41.2">MIO10_QSPI_UPR_DQ2</text>
<text x="200.2" y="37.3">MIO35_CAN0_TX</text>
<text x="85.3" y="43.1">MIO11_QSPI_UPR_DQ3</text>
<text x="85.3" y="45">MIO12_QSPI_UPR_CLK</text>
<text x="85.3" y="46.8">MIO13_MMC_DAT0</text>
<text x="200.2" y="42.9">MIO38_PS_UART_RX</text>
<text x="200.2" y="44.9">MIO39_PS_UART_TX</text>
<text x="200.2" y="47">MIO40_CAN1_TX</text>
<text x="85.3" y="48.7">MIO14_MMC_DAT1</text>
<text x="85.3" y="50.7">MIO15_MMC_DAT2</text>
<text x="85.3" y="52.6">MIO16_MMC_DAT3</text>
<text x="200.2" y="48.9">MIO41_CAN1_RX</text>
<text x="85.3" y="54.5">MIO17_MMC_DAT4</text>
<text x="85.3" y="56.4">MIO18_MMC_DAT5</text>
<text x="85.3" y="58.4">MIO19_MMC_DAT6</text>
<text x="200.2" y="56.6">MIO45_SDIO_DETECT</text>
<text x="200.2" y="58.6">MIO46_SDIO_DAT0</text>
<text x="200.2" y="54.5">MIO44_USB_RESET_N</text>
<text x="85.3" y="64.2">MIO22_MMC_CCLK</text>
<text x="85.3" y="62.2">MIO21_MMC_CMD</text>
<text x="85.3" y="60.3">MIO20_MMC_DAT7</text>
<text x="200.2" y="60.5">MIO47_SDIO_DAT1</text>
<text x="200.2" y="62.4">MIO48_SDIO_DAT2</text>
<text x="200.2" y="64.3">MIO49_SDIO_DAT3</text>
<text x="85.3" y="66.1">MIO23_MMC_RSTN</text>
<text x="85.5" y="68.2">MIO24_PS_IIC_SCL</text>
<text x="85.5" y="70.1">MIO25_PS_IIC_SDA</text>
<text x="200.2" y="66.3">MIO50_SDIO_CMD</text>
<text x="200.2" y="68.2">MIO51_SDIO_CLK</text>
<text x="71.8" y="99.1">MIO52_USB_CLK</text>
<text x="71.8" y="101">MIO53_USB_DIR</text>
<text x="223.9" y="101">PCIE_TX_P</text>
<text x="71.8" y="103">MIO54_USB_DATA2</text>
<text x="71.8" y="104.9">MIO55_USB_NXT</text>
<text x="71.8" y="106.8">MIO56_USB_DATA0</text>
<text x="223.9" y="104.9">PCIE_RX_P</text>
<text x="223.9" y="106.8">PCIE_RX_N</text>
<text x="223.9" y="103">PCIE_TX_N</text>
<text x="71.8" y="108.8">MIO57_USB_DATA1</text>
<text x="71.8" y="110.7">MIO58_USB_STP</text>
<text x="71.8" y="112.6">MIO59_USB_DATA3</text>
<text x="223.9" y="112.6">USB_SSRXP</text>
<text x="223.9" y="108.8">USB_SSTXP</text>
<text x="223.9" y="110.7">USB_SSTXN</text>
<text x="71.8" y="114.6">MIO60_USB_DATA4</text>
<text x="71.8" y="116.5">MIO61_USB_DATA5</text>
<text x="71.8" y="118.4">MIO62_USB_DATA6</text>
<text x="223.9" y="114.6">USB_SSRXN</text>
<text x="223.9" y="116.5">DP_TX1_P</text>
<text x="223.9" y="118.4">DP_TX1_N</text>
<text x="71.8" y="120.4">MIO63_USB_DATA7</text>
<text x="71.8" y="122.3">MIO64_ENET_TX_CLK</text>
<text x="71.8" y="124.2">MIO65_ENET_TX_D0</text>
<text x="223.9" y="124.2">DP_TX0_P</text>
<text x="71.8" y="126.2">MIO66_ENET_TX_D1</text>
<text x="71.8" y="128.1">MIO67_ENET_TX_D2</text>
<text x="71.8" y="130">MIO68_ENET_TX_D3</text>
<text x="71.8" y="131.9">MIO69_ENET_TX_CTRL</text>
<text x="223.3" y="131.9">GTR_REF_CLK_PCIE_P</text>
<text x="223.9" y="126.2">DP_TX0_N</text>
<text x="71.8" y="133.9">MIO70_ENET_RX_CLK</text>
<text x="71.8" y="135.8">MIO71_ENET_RX_D0</text>
<text x="71.8" y="137.7">MIO72_ENET_RX_D1</text>
<text x="223.3" y="133.9">GTR_REF_CLK_PCIE_N</text>
<text x="223.3" y="135.8">GTR_REF_CLK_USB3_P</text>
<text x="223.3" y="137.7">GTR_REF_CLK_USB3_N</text>
<text x="71.8" y="139.7">MIO73_ENET_RX_D2</text>
<text x="71.8" y="141.6">MIO74_ENET_RX_D3</text>
<text x="71.8" y="143.5">MIO75_ENET_RX_CTRL</text>
<text x="223.3" y="139.7">GTR_REF_CLK_DP_P</text>
<text x="223.3" y="141.6">GTR_REF_CLK_DP_N</text>
<text x="71.8" y="145.5">MIO76_ENET_MDC</text>
<text x="71.8" y="147.4">MIO77_ENET_MDIO</text>
</g>
<g font-size="1.7" fill="#00f">
<text x="200.2" y="20">PS_SW0</text>
<text x="200.2" y="29.6">PS_SW1</text>
<text x="200.2" y="39.3">M2_PEDET</text>
<text x="200.2" y="41.2">M2_RSTn</text>
<text x="200.2" y="52.8">PS_LED1</text>
<text x="200.2" y="50.8">PS_LED0</text>
</g>
<g font-size="1.4">
<text x="30.9" y="1.4">5</text>
<text x="88.8" y="1.4">4</text>
<text x="146.7" y="1.4">3</text>
<text x="204.6" y="1.4">2</text>
<text x="262.6" y="1.4">1</text>
<text x=".5" y="26.1">D</text>
<text x="292" y="26.1">D</text>
<text x=".5" y="71.9">C</text>
<text x="292" y="71.9">C</text>
<text x=".5" y="117.8">B</text>
<text x="292" y="117.8">B</text>
<text x=".5" y="163.6">A</text>
<text x="292" y="163.6">A</text>
<text x="30.9" y="186.8">5</text>
<text x="88.8" y="186.8">4</text>
<text x="146.7" y="186.8">3</text>
<text x="204.6" y="186.8">2</text>
<text x="262.6" y="186.8">1</text>
</g>
</svg>
